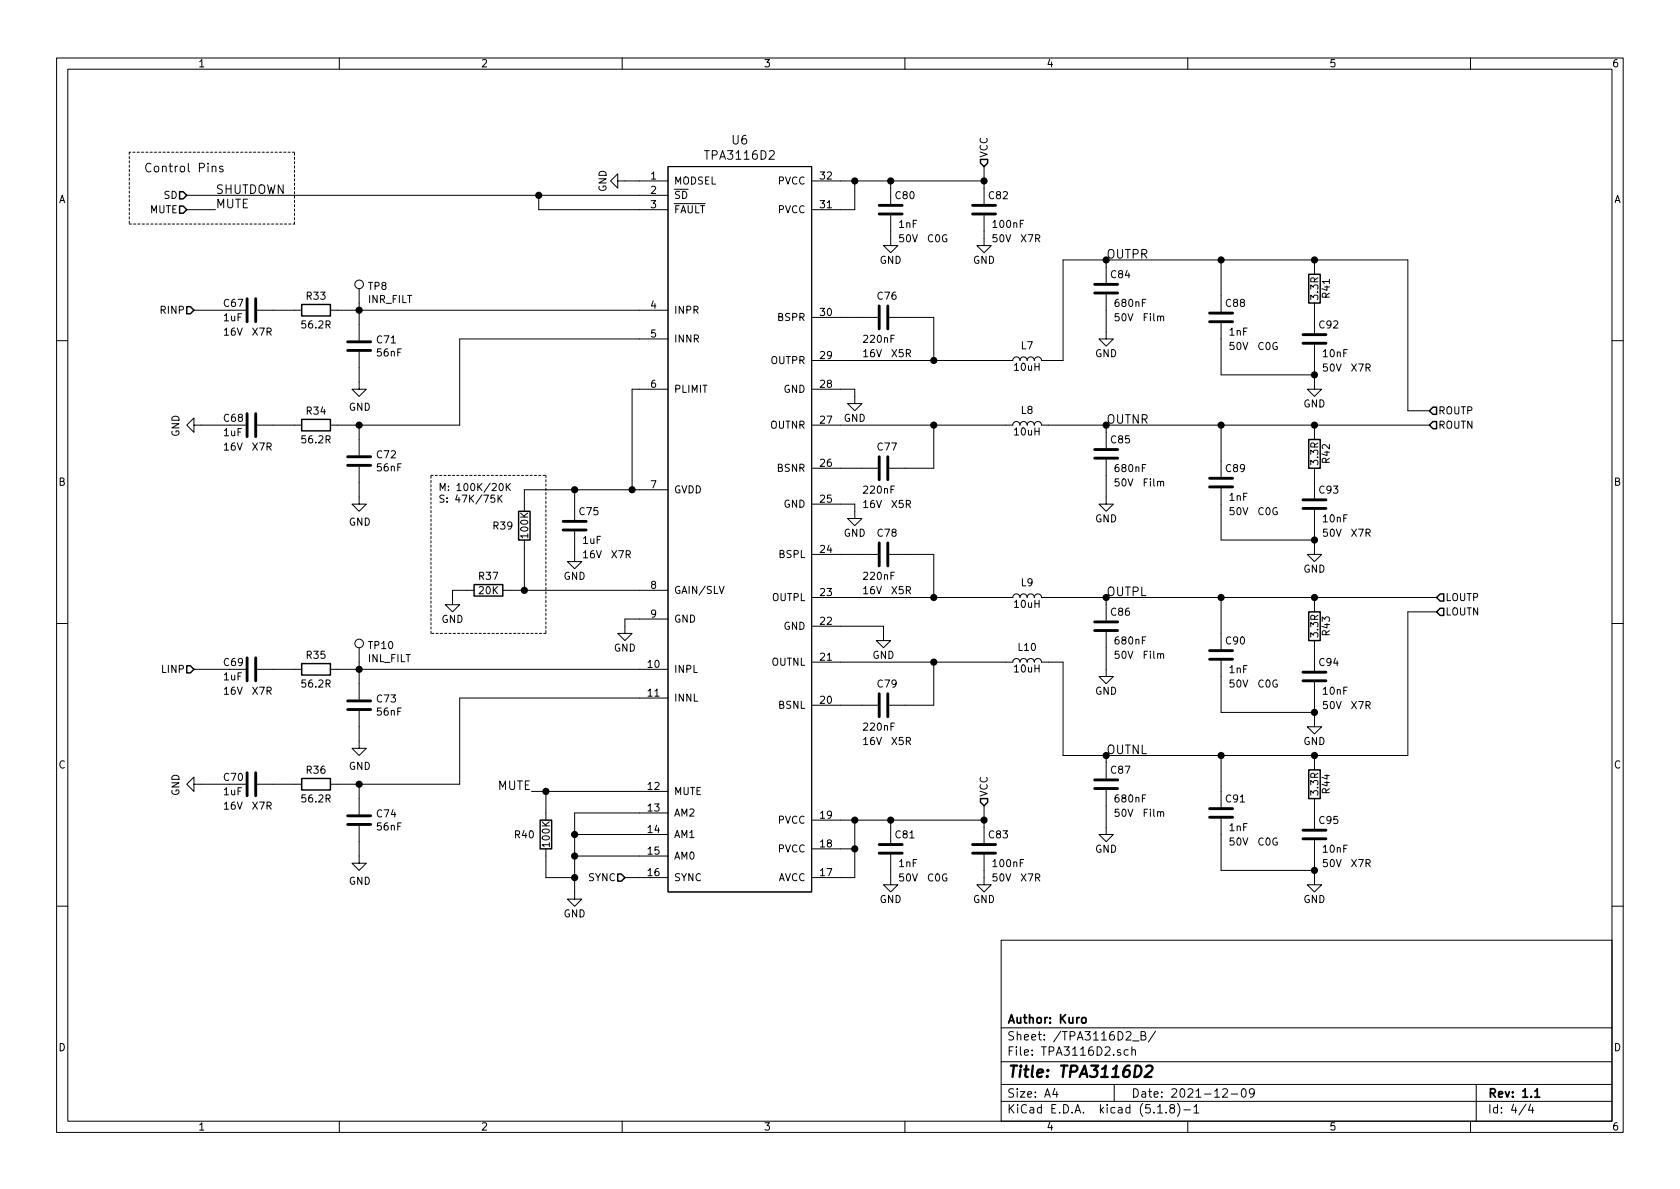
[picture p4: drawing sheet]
<svg xmlns="http://www.w3.org/2000/svg" width="297mm" height="210mm" viewBox="0 0 297 210" stroke-linecap="round" stroke-linejoin="round" font-family="sans-serif">
<g fill="none" stroke="#000" stroke-width=".18">
<path d="M10 10.3h277v189.9h-277zM12 12.2h273v186.1h-273zM60 10.3v1.9M110 10.3v1.9M160 10.3v1.9M210 10.3v1.9M260 10.3v1.9M33 34.5h85.1M33 37.1h5.1M37.5 29.5l.2-.1 .4 .1 .1 .9M39.4 29.5a.37 .37 0 0 0-.6 .1l.1 .2 .6 .3-.3 .3-.4-.1M95.2 34.5v2.6h22.9"/>
<path d="M109.2 32v-1.3l-1.3 1.3 1.3 1.3v-1.3h8.9M118.1 29.5h25.4v128.2h-25.4zM143.5 32h30.5M151.1 32v5.1h-7.6M157.5 38.1v5.3h1.2l-1.2 1.3-1.3-1.3h1.3M157.5 32v4.1M174 38.1v5.3h1.3l-1.3 1.3-1.3-1.3h1.3M174 29.5v6.6M34.3 54.9h6.3M45.5 54.9h7.8M58.4 54.9h59.7M63.5 51v9.2"/>
<path d="M118.1 59.9h-36.8v15.3h-22.9M143.5 56.1h11.7M157.2 56.1h7.9v7.6M195.6 52.1v7.8h1.2l-1.2 1.3-1.3-1.3h1.3M195.6 46v4M215.9 46v9.1M215.9 57.1v9.2h16.5M232.4 46v2.5M232.4 53.6v5.3M10 60.2h2M34.3 75.2v-1.3l-1.3 1.3 1.3 1.2v-1.2h6.3M45.5 75.2h7.8"/>
<path d="M63.5 62.2v6.6h1.3l-1.3 1.3-1.3-1.3h1.3M63.5 75.2v5.3M118.1 68.8h-6.3v17.8M143.5 75.2h35.6a.63 .63 0 0 1 .6-.7 .63 .63 0 0 1 .6 .7 .63 .63 0 0 1 .7-.7 .63 .63 0 0 1 .6 .7 .63 .63 0 0 1 .6-.7 .63 .63 0 0 1 .7 .7 .63 .63 0 0 1 .6-.7 .63 .63 0 0 1 .6 .7h68.6M143.5 63.7h35.6a.63 .63 0 0 1 .6-.6 .63 .63 0 0 1 .6 .6 .63 .63 0 0 1 .7-.6 .63 .63 0 0 1 .6 .6 .63 .63 0 0 1 .6-.6 .63 .63 0 0 1 .7 .6 .63 .63 0 0 1 .6-.6 .63 .63 0 0 1 .6 .6h3.9v-17.7h60.9v26.6h3.8M143.5 68.8h7.6v2.6h1.3l-1.3 1.2-1.2-1.2h1.2M165.1 75.2v7.6h-7.9M195.6 75.2v4M215.9 75.2v9.1M232.4 61v7.8h1.3l-1.3 1.3-1.3-1.3h1.3M232.4 75.2v2.5M285 60.2h2"/>
<path d="M63.5 82.5v6.6h1.3l-1.3 1.3-1.3-1.3h1.3M87.5 87.5h-.7v.7l.2-.2 .4 .1 .1 .6-.2 .1-.5-.1M88.1 87.5v1.3M88.2 88.1l.6 .7M88.4 85.6l.1-.1a.67 .67 0 0 1 .5 .6 .67 .67 0 0 1-.5 .7l-.2-.3-.1-.2zM88.8 87.5l-.7 .8M89.5 85.5v1.3M89.7 86l.5 .8M90.2 85.5l-.7 .7M92.7 95.5v8.9M101.6 94v5.3h1.3l-1.3 1.3-1.3-1.3h1.3M101.6 86.6v5.3"/>
<path d="M118.1 86.6h-25.4v3.8M143.5 89.1h7.6v2.6h1.3l-1.3 1.3-1.2-1.3h1.2M143.5 82.8h11.7M143.5 98h11.7M157.2 98h7.9v7.7M195.6 81.3v7.8h1.2l-1.2 1.3-1.3-1.3h1.3M215.9 86.4v9.1h16.5M232.4 90.2v7.8h1.3l-1.3 1.3-1.3-1.3h1.3M232.4 82.8v5.3M10 110.3h2M34.3 118.4h6.3M45.5 118.4h7.8"/>
<path d="M58.4 118.4h59.7M63.5 114.5v9.2M83.8 104.4h-3.8v2.5h1.3l-1.3 1.3-1.3-1.3h1.3M88.9 104.4h29.2M118.1 109.5h-7.6v2.5h1.3l-1.3 1.3-1.3-1.3h1.3M127.2 103.7l.4 1.2 .4-1.2M143.5 105.7h35.6a.63 .63 0 0 1 .6-.7 .63 .63 0 0 1 .6 .7 .63 .63 0 0 1 .7-.7 .63 .63 0 0 1 .6 .7 .63 .63 0 0 1 .6-.7 .63 .63 0 0 1 .7 .7 .63 .63 0 0 1 .6-.7 .63 .63 0 0 1 .6 .7h69.9M143.5 110.7h12.7v2.6h1.3l-1.3 1.2-1.3-1.2h1.3M165.1 117.1v7.6h-7.9M195.6 111.8v7.8h1.2l-1.2 1.3-1.3-1.3h1.3M195.6 105.7v4M215.9 105.7v9.1"/>
<path d="M215.9 116.8v9.2h16.5M232.4 105.7v2.5M232.4 113.3v5.3M254 108.2h-5.1v25.4h-60.9v-16.5h-3.9a.63 .63 0 0 0-.6-.6 .63 .63 0 0 0-.6 .6 .63 .63 0 0 0-.7-.6 .63 .63 0 0 0-.6 .6 .63 .63 0 0 0-.6-.6 .63 .63 0 0 0-.7 .6 .63 .63 0 0 0-.6-.6 .63 .63 0 0 0-.6 .6h-35.6M285 110.3h2M34.3 138.7v-1.3l-1.3 1.3 1.3 1.2v-1.2h6.3M45.5 138.7h7.8M63.5 125.7v6.6h1.3l-1.3 1.3-1.3-1.3h1.3M63.5 138.7v5.3M94 139.9h24.1M96.5 139.9v5.1M118.1 123.4h-36.8v15.3h-22.9"/>
<path d="M143.5 124.7h11.7M195.6 139.7v7.9h1.2l-1.2 1.2-1.3-1.2h1.3M195.6 133.6v4.1M215.9 133.6v9.1M232.4 120.6v7.9h1.3l-1.3 1.3-1.3-1.3h1.3M232.4 133.6v2.5M63.5 146v6.6h1.3l-1.3 1.3-1.3-1.3h1.3M96.5 150.1v5.1h5.1M101.6 147.6h16.5M101.6 151.4h16.5M110.5 155.2h7.6M118.1 143.8h-16.5v15.2h1.3l-1.3 1.3-1.3-1.3h1.3"/>
<path d="M143.5 150.1h7.6M143.5 145h30.5M151.1 145v10.2h-7.6M157.5 151.1v5.4h1.2l-1.2 1.2-1.3-1.2h1.3M157.5 145v4.1M174 151.1v5.4h1.3l-1.3 1.2-1.3-1.2h1.3M174 142.5v6.6M215.9 144.8v9.1h16.5M232.4 148.6v7.9h1.3l-1.3 1.2-1.3-1.2h1.3M232.4 141.2v5.4M10 160.2h2M177 166.3h108v32h-108z"/>
<path d="M285 160.2h2M60 198.3v1.9M110 198.3v1.9M160 198.3v1.9M177 194.8h108M177 191.8h108M177 187.8h108M177 181.8h108M186.5 192.5l-.4 1h1M186.8 193v1M197 191.8v3M199.5 185.7l-.4-.1-.3 .3v.6l.3 .1 .4-.1"/>
<path d="M200.1 185.7l.2-.1 .4 .1 .1 .9M200.1 185.1v1.5M200.3 184.1h1.1M201.8 183.1h.6l.1-.3-.1-.3-.6-.1v1.5h.5l.3-.3a.41 .41 0 0 0-.3-.5M204.3 182.3l-1.3 2M204.7 196.8h.8M206.2 196.7v.1M207.1 196l-.3-.3 .2-.3a.48 .48 0 0 1 .6 .1l-.1 .4a.52 .52 0 0 0-.6 .2 .52 .52 0 0 0 .1 .6l.4 .1 .2-.1 .1-.4-.3-.3M208.2 195.1a1.71 1.71 0 0 1 0 2.3M209.3 196.3h1.2M210 198.3v1.9M211.1 195.8l.4-.5v1.5"/>
<path d="M211.1 196.8h.9M216.2 192.7l.2-.2h.4l.2 .5-.9 1h.9M217.7 193.5h1.1M219.6 192.7l.4-.2a.94 .94 0 0 1 0 1.5 .82 .82 0 0 1-.4-1.3zM221.8 193.2l-.3 .3h-.3l-.3-.3v-.4l.2-.2 .4-.1 .2 .2a1.13 1.13 0 0 1-.2 1.2l-.4 .1M260 198.3v1.9M261 191.8v6.5M269.8 195.2l-1.2 2M270.6 195.2l-.3 1.1h.9M271 195.8v1"/>
<circle cx="63.5" cy="50.3" r=".76"/>
<circle cx="63.5" cy="113.8" r=".76"/>
</g>
<path d="M191.3 180.1l.2-.2 .5 .2v.7l-.3 .1-.4-.1zM271.4 193l.4-.5v1.5M271.4 194h.8" fill="none" stroke="#000" stroke-width=".3"/>
<path d="M202.7 188.6l.3-.2h.5l.2 .2 .1 .4-.2 .3-1.3 1.1h1.3" fill="none" stroke="#000" stroke-width=".41"/>
<g fill="none" stroke="#000" stroke-width=".51">
<path d="M155.4 37.8h4.1M155.4 36.3h4.1M172 37.8h4M172 36.3h4M43.7 52.8v4.1M45.2 52.8v4.1M155.4 54.1v4.1M157 54.1v4.1M193.5 51.8h4.1M193.5 50.3h4.1M213.9 56.9h4M213.9 55.4h4"/>
<path d="M230.4 59.2h4M43.7 73.1v4.1M45.2 73.1v4.1M61.5 62h4M61.5 60.4h4M193.5 79.5h4.1M230.4 60.7h4M61.5 82.3h4M61.5 80.8h4M99.6 93.7h4M99.6 92.2h4M155.4 80.8v4"/>
<path d="M155.4 96v4.1M157 80.8v4M157 96v4.1M193.5 81h4.1M213.9 86.1h4M213.9 84.6h4M230.4 89.9h4M230.4 88.4h4M43.7 116.3v4.1M45.2 116.3v4.1M193.5 111.5h4.1M193.5 110h4.1"/>
<path d="M213.9 116.6h4M213.9 115.1h4M230.4 118.9h4M43.7 136.6v4.1M45.2 136.6v4.1M61.5 125.5h4M61.5 123.9h4M155.4 122.7v4M157 122.7v4M193.5 139.4h4.1M193.5 137.9h4.1M230.4 120.4h4"/>
<path d="M61.5 145.8h4M61.5 144.3h4M155.4 150.9h4.1M155.4 149.3h4.1M172 150.9h4M172 149.3h4M213.9 144.5h4M213.9 143h4M230.4 148.3h4M230.4 146.8h4"/>
</g>
<g fill="none" stroke="#000" stroke-width=".25">
<path d="M31.7 33.9h.7l.6 .6-.6 .7h-.7zM31.7 36.4h.7l.6 .7-.6 .6h-.7zM173.4 28.2h1.2v.6l-.6 .7-.6-.7zM33 54.2h.7l.6 .7-.6 .6h-.7zM53.3 53.8h5.1v2.1h-5.1zM231.4 48.5h2v5.1h-2zM53.3 74.2h5.1v2h-5.1zM231.4 77.7h2v5.1h-2zM253.4 74.5h.6v1.3h-.6l-.7-.6zM253.4 72h.6v1.3h-.6l-.7-.7zM91.7 90.4h2v5.1h-2zM33 117.7h.7l.6 .7-.6 .6h-.7z"/>
<path d="M53.3 117.3h5.1v2.1h-5.1zM83.8 103.4h5.1v2h-5.1zM231.4 108.2h2v5.1h-2zM254.6 105h.7v1.3h-.7l-.6-.6zM254.6 107.6h.7v1.2h-.7l-.6-.6zM53.3 137.7h5.1v2h-5.1zM231.4 136.1h2v5.1h-2zM95.5 145h2v5.1h-2zM109.2 154.6h.7l.6 .6-.6 .6h-.7zM173.4 141.2h1.2v.7l-.6 .6-.6-.6z"/>
</g>
<path d="M22.9 26.9v12.7M22.9 39.6h29.2M52.1 26.9h-29.2M52.1 39.6v-12.7M76.2 84.1h20.3M96.5 84.1v27.9M76.2 112v-27.9M96.5 112h-20.3" fill="none" stroke="#000" stroke-width=".18" stroke-dasharray=".4 .4"/>
<g fill="#000" stroke="#000" stroke-width=".25">
<circle cx="95.3" cy="34.5" r=".51"/>
<circle cx="151.1" cy="32" r=".51"/>
<circle cx="157.5" cy="32" r=".51"/>
<circle cx="174" cy="32" r=".51"/>
<circle cx="63.5" cy="54.9" r=".51"/>
<circle cx="215.9" cy="46" r=".51"/>
<circle cx="232.4" cy="46" r=".51"/>
<circle cx="63.5" cy="75.2" r=".51"/>
<circle cx="165.1" cy="63.7" r=".51"/>
<circle cx="165.1" cy="75.2" r=".51"/>
<circle cx="215.9" cy="75.2" r=".51"/>
<circle cx="232.4" cy="66.3" r=".51"/>
<circle cx="232.4" cy="75.2" r=".51"/>
<circle cx="101.6" cy="86.6" r=".51"/>
<circle cx="111.8" cy="86.6" r=".51"/>
<circle cx="232.4" cy="95.5" r=".51"/>
<circle cx="63.5" cy="118.4" r=".51"/>
<circle cx="92.7" cy="104.4" r=".51"/>
<circle cx="165.1" cy="117.1" r=".51"/>
<circle cx="165.1" cy="105.7" r=".51"/>
<circle cx="215.9" cy="105.7" r=".51"/>
<circle cx="232.4" cy="105.7" r=".51"/>
<circle cx="63.5" cy="138.7" r=".51"/>
<circle cx="96.5" cy="139.9" r=".51"/>
<circle cx="215.9" cy="133.6" r=".51"/>
<circle cx="232.4" cy="126" r=".51"/>
<circle cx="232.4" cy="133.6" r=".51"/>
<circle cx="101.6" cy="147.6" r=".51"/>
<circle cx="101.6" cy="151.4" r=".51"/>
<circle cx="101.6" cy="155.2" r=".51"/>
<circle cx="151.1" cy="150.1" r=".51"/>
<circle cx="151.1" cy="145" r=".51"/>
<circle cx="157.5" cy="145" r=".51"/>
<circle cx="174" cy="145" r=".51"/>
<circle cx="232.4" cy="153.9" r=".51"/>
</g>
<text font-size="2.8" x="178" y="190.5">Title: TPA3116D2</text>
<g font-size="2.1">
<text x="125" y="28.2">TPA3116D2</text>
<text x="129.5" y="25.5">U6</text>
<text x="25.4" y="30.5">Control Pins</text>
<text x="38.1" y="34.3">SHUTDOWN</text>
<text x="38.1" y="36.8">MUTE</text>
<text x="195.6" y="45.7">OUTPR</text>
<text x="195.6" y="74.9">OUTNR</text>
<text x="195.6" y="105.4">OUTPL</text>
<text x="195.6" y="133.3">OUTNL</text>
<text x="88" y="139.7">MUTE</text>
<text x="178" y="184">Sheet: /TPA3116D2_B/</text>
<text x="178" y="181">Author: Kuro</text>
<text x="178" y="186.7">File: TPA3116D2.sch</text>
<text x="178" y="196.9">KiCad E.D.A. kicad (5.1.8)-1</text>
<text x="178" y="194.1">Size: A4</text>
<text x="200" y="194.1">Date: 2021-12-09</text>
<text x="263" y="194.1">Rev: 1.1</text>
<text x="263" y="196.9">Id: 4/4</text>
</g>
<g font-size="1.8">
<text x="35" y="11.9">1</text>
<text x="85" y="11.9">2</text>
<text x="135" y="11.9">3</text>
<text x="185" y="11.9">4</text>
<text x="235" y="11.9">5</text>
<text x="285" y="11.9">6</text>
<text x="174.6" y="27.9" transform="rotate(-90 174.6 27.9)">VCC</text>
<text x="10.4" y="35.9">A</text>
<text x="29" y="35.2">SD</text>
<text x="107.2" y="34" transform="rotate(-90 107.2 34)">GND</text>
<text x="115.1" y="31.7">1</text>
<text x="115.1" y="34.3">2</text>
<text x="119.1" y="32.6">MODSEL</text>
<text x="119.1" y="35.2">SD</text>
<text x="137.6" y="32.6">PVCC</text>
<text x="145.1" y="31.7">32</text>
<text x="158.4" y="35.2">C80</text>
<text x="174.9" y="35.2">C82</text>
<text x="285.4" y="35.9">A</text>
<text x="26.5" y="37.7">MUTE</text>
<text x="115.1" y="36.8">3</text>
<text x="119.1" y="37.7">FAULT</text>
<text x="137.6" y="37.7">PVCC</text>
<text x="145.1" y="36.8">31</text>
<text x="159" y="40.3">1nF</text>
<text x="175.7" y="40.3">100nF</text>
<text x="155.5" y="46.7">GND</text>
<text x="159" y="42.8">50V</text>
<text x="164" y="42.8">C0G</text>
<text x="172" y="46.7">GND</text>
<text x="175.5" y="42.8">50V</text>
<text x="180.5" y="42.8">X7R</text>
<text x="54.3" y="53">R33</text>
<text x="65.1" y="53.6">INR_FILT</text>
<text x="65.2" y="51.3">TP8</text>
<text x="155.2" y="53">C76</text>
<text x="196.5" y="49.2">C84</text>
<text x="233.1" y="52.9" transform="rotate(-90 233.1 52.9)">3.3R</text>
<text x="235.1" y="52.6" transform="rotate(-90 235.1 52.6)">R41</text>
<text x="28.5" y="55.5">RINP</text>
<text x="39.6" y="56.8">1uF</text>
<text x="39.6" y="59.4">16V</text>
<text x="39.6" y="54.3">C67</text>
<text x="44.7" y="59.4">X7R</text>
<text x="53.5" y="58.1">56.2R</text>
<text x="115.1" y="54.6">4</text>
<text x="115.1" y="59.7">5</text>
<text x="119.1" y="55.5">INPR</text>
<text x="137.6" y="56.8">BSPR</text>
<text x="145.1" y="55.9">30</text>
<text x="197.1" y="56.8">50V</text>
<text x="197.3" y="54.3">680nF</text>
<text x="202.2" y="56.8">Film</text>
<text x="216.8" y="54.3">C88</text>
<text x="217.4" y="59.4">1nF</text>
<text x="233.3" y="58.1">C92</text>
<text x="66.7" y="60.7">C71</text>
<text x="66.8" y="63">56nF</text>
<text x="119.1" y="60.6">INNR</text>
<text x="136.3" y="64.4">OUTPR</text>
<text x="145.1" y="63.5">29</text>
<text x="152.7" y="63.2">16V</text>
<text x="152.9" y="60.6">220nF</text>
<text x="157.7" y="63.2">X5R</text>
<text x="179.4" y="65.6">10uH</text>
<text x="180.6" y="61.8">L7</text>
<text x="193.6" y="63.2">GND</text>
<text x="217.4" y="61.9">50V</text>
<text x="222.4" y="61.9">C0G</text>
<text x="233.9" y="65.7">50V</text>
<text x="234" y="63.2">10nF</text>
<text x="239" y="65.7">X7R</text>
<text x="115.1" y="68.6">6</text>
<text x="119.1" y="69.5">PLIMIT</text>
<text x="138.6" y="69.5">GND</text>
<text x="145.1" y="68.6">28</text>
<text x="31.7" y="77.3" transform="rotate(-90 31.7 77.3)">GND</text>
<text x="39.6" y="77.1">1uF</text>
<text x="39.6" y="74.6">C68</text>
<text x="54.3" y="73.3">R34</text>
<text x="61.7" y="72.6">GND</text>
<text x="136.2" y="75.8">OUTNR</text>
<text x="145.1" y="74.9">27</text>
<text x="149.2" y="74.6">GND</text>
<text x="179.4" y="77">10uH</text>
<text x="180.6" y="73.2">L8</text>
<text x="230.5" y="72.1">GND</text>
<text x="254.3" y="75.8">ROUTN</text>
<text x="254.3" y="73.3">ROUTP</text>
<text x="39.6" y="79.7">16V</text>
<text x="44.7" y="79.7">X7R</text>
<text x="53.5" y="78.4">56.2R</text>
<text x="66.7" y="81">C72</text>
<text x="66.8" y="83.4">56nF</text>
<text x="137.5" y="83.4">BSNR</text>
<text x="145.1" y="82.5">26</text>
<text x="155.2" y="79.7">C77</text>
<text x="196.5" y="78.4">C85</text>
<text x="197.3" y="83.5">680nF</text>
<text x="216.8" y="83.5">C89</text>
<text x="233.1" y="82.1" transform="rotate(-90 233.1 82.1)">3.3R</text>
<text x="235.1" y="81.9" transform="rotate(-90 235.1 81.9)">R42</text>
<text x="10.4" y="85.9">B</text>
<text x="77.5" y="86.8">M: 100K/20K</text>
<text x="77.5" y="88.9">S: 47K/75K</text>
<text x="115.1" y="86.4">7</text>
<text x="119.1" y="87.2">GVDD</text>
<text x="138.6" y="89.8">GND</text>
<text x="145.1" y="88.9">25</text>
<text x="152.7" y="89.8">16V</text>
<text x="152.9" y="87.3">220nF</text>
<text x="157.7" y="89.8">X5R</text>
<text x="197.1" y="86">50V</text>
<text x="202.2" y="86">Film</text>
<text x="217.4" y="88.6">1nF</text>
<text x="233.3" y="87.3">C93</text>
<text x="285.4" y="85.9">B</text>
<text x="61.7" y="93">GND</text>
<text x="87.3" y="93.6">R39</text>
<text x="93.4" y="95" transform="rotate(-90 93.4 95)">100K</text>
<text x="102.5" y="91.1">C75</text>
<text x="149.2" y="94.9">GND</text>
<text x="155.2" y="94.9">C78</text>
<text x="193.6" y="92.4">GND</text>
<text x="217.4" y="91.1">50V</text>
<text x="222.4" y="91.1">C0G</text>
<text x="233.9" y="94.9">50V</text>
<text x="234" y="92.4">10nF</text>
<text x="239" y="94.9">X7R</text>
<text x="103.1" y="96.2">1uF</text>
<text x="103.1" y="98.7">16V</text>
<text x="108.2" y="98.7">X7R</text>
<text x="137.8" y="98.7">BSPL</text>
<text x="145.1" y="97.8">24</text>
<text x="230.5" y="101.3">GND</text>
<text x="84.7" y="102.5">R37</text>
<text x="84.7" y="105.1">20K</text>
<text x="99.6" y="102.5">GND</text>
<text x="115.1" y="104.1">8</text>
<text x="119.1" y="105">GAIN/SLV</text>
<text x="136.5" y="106.3">OUTPL</text>
<text x="145.1" y="105.4">23</text>
<text x="152.7" y="105.1">16V</text>
<text x="152.9" y="102.5">220nF</text>
<text x="157.7" y="105.1">X5R</text>
<text x="179.4" y="107.5">10uH</text>
<text x="180.6" y="103.7">L9</text>
<text x="255.5" y="106.3">LOUTP</text>
<text x="78.1" y="110.2">GND</text>
<text x="115.1" y="109.2">9</text>
<text x="119.1" y="110.1">GND</text>
<text x="138.6" y="111.4">GND</text>
<text x="145.1" y="110.5">22</text>
<text x="196.5" y="108.9">C86</text>
<text x="197.3" y="114">680nF</text>
<text x="216.8" y="114">C90</text>
<text x="233.1" y="112.6" transform="rotate(-90 233.1 112.6)">3.3R</text>
<text x="235.1" y="112.3" transform="rotate(-90 235.1 112.3)">R43</text>
<text x="255.5" y="108.8">LOUTN</text>
<text x="28.7" y="119">LINP</text>
<text x="39.6" y="117.8">C69</text>
<text x="54.3" y="116.5">R35</text>
<text x="65.1" y="117.1">INL_FILT</text>
<text x="65.3" y="114.8">TP10</text>
<text x="108.5" y="115.2">GND</text>
<text x="114.6" y="118.1">10</text>
<text x="119.1" y="119">INPL</text>
<text x="136.4" y="117.7">OUTNL</text>
<text x="145.1" y="116.8">21</text>
<text x="154.3" y="116.5">GND</text>
<text x="179.4" y="118.9">10uH</text>
<text x="180.1" y="115.1">L10</text>
<text x="197.1" y="116.5">50V</text>
<text x="202.2" y="116.5">Film</text>
<text x="217.4" y="119">1nF</text>
<text x="233.3" y="117.8">C94</text>
<text x="39.6" y="120.3">1uF</text>
<text x="39.6" y="122.9">16V</text>
<text x="44.7" y="122.9">X7R</text>
<text x="53.5" y="121.6">56.2R</text>
<text x="66.7" y="124.2">C73</text>
<text x="114.6" y="123.2">11</text>
<text x="119.1" y="124.1">INNL</text>
<text x="137.7" y="125.3">BSNL</text>
<text x="145.1" y="124.5">20</text>
<text x="155.2" y="121.6">C79</text>
<text x="193.6" y="122.9">GND</text>
<text x="217.4" y="121.6">50V</text>
<text x="222.4" y="121.6">C0G</text>
<text x="233.9" y="125.4">50V</text>
<text x="234" y="122.9">10nF</text>
<text x="239" y="125.4">X7R</text>
<text x="66.8" y="126.5">56nF</text>
<text x="152.7" y="131.7">16V</text>
<text x="152.9" y="129.2">220nF</text>
<text x="157.7" y="131.7">X5R</text>
<text x="230.5" y="131.7">GND</text>
<text x="10.4" y="135.9">C</text>
<text x="54.3" y="136.8">R36</text>
<text x="61.7" y="136.1">GND</text>
<text x="196.5" y="136.8">C87</text>
<text x="285.4" y="135.9">C</text>
<text x="31.7" y="140.8" transform="rotate(-90 31.7 140.8)">GND</text>
<text x="39.6" y="140.6">1uF</text>
<text x="39.6" y="143.2">16V</text>
<text x="39.6" y="138.1">C70</text>
<text x="44.7" y="143.2">X7R</text>
<text x="53.5" y="141.9">56.2R</text>
<text x="114.6" y="139.7">12</text>
<text x="114.6" y="143.5">13</text>
<text x="119.1" y="140.6">MUTE</text>
<text x="174.6" y="141" transform="rotate(-90 174.6 141)">VCC</text>
<text x="197.3" y="141.9">680nF</text>
<text x="216.8" y="141.9">C91</text>
<text x="233.1" y="140.5" transform="rotate(-90 233.1 140.5)">3.3R</text>
<text x="235.1" y="140.3" transform="rotate(-90 235.1 140.3)">R44</text>
<text x="66.7" y="144.5">C74</text>
<text x="66.8" y="146.9">56nF</text>
<text x="91.1" y="148.3">R40</text>
<text x="97.2" y="149.7" transform="rotate(-90 97.2 149.7)">100K</text>
<text x="114.6" y="147.3">14</text>
<text x="119.1" y="144.4">AM2</text>
<text x="119.1" y="148.2">AM1</text>
<text x="137.6" y="145.7">PVCC</text>
<text x="145.1" y="149.9">18</text>
<text x="145.1" y="144.8">19</text>
<text x="158.4" y="148.3">C81</text>
<text x="174.9" y="148.3">C83</text>
<text x="197.1" y="144.4">50V</text>
<text x="202.2" y="144.4">Film</text>
<text x="217.4" y="147">1nF</text>
<text x="217.4" y="149.5">50V</text>
<text x="222.4" y="149.5">C0G</text>
<text x="233.3" y="145.7">C95</text>
<text x="104.1" y="155.8">SYNC</text>
<text x="114.6" y="151.1">15</text>
<text x="114.6" y="154.9">16</text>
<text x="119.1" y="152">AM0</text>
<text x="119.1" y="155.8">SYNC</text>
<text x="137.5" y="155.8">AVCC</text>
<text x="137.6" y="150.7">PVCC</text>
<text x="145.1" y="154.9">17</text>
<text x="159" y="153.3">1nF</text>
<text x="159" y="155.9">50V</text>
<text x="164" y="155.9">C0G</text>
<text x="175.5" y="155.9">50V</text>
<text x="175.7" y="153.3">100nF</text>
<text x="180.5" y="155.9">X7R</text>
<text x="193.6" y="150.8">GND</text>
<text x="233.9" y="153.3">50V</text>
<text x="234" y="150.8">10nF</text>
<text x="239" y="153.3">X7R</text>
<text x="61.7" y="156.5">GND</text>
<text x="155.5" y="159.7">GND</text>
<text x="172" y="159.7">GND</text>
<text x="230.5" y="159.7">GND</text>
<text x="99.6" y="162.2">GND</text>
<text x="10.4" y="185.9">D</text>
<text x="285.4" y="185.9">D</text>
<text x="35" y="199.9">1</text>
<text x="85" y="199.9">2</text>
<text x="135" y="199.9">3</text>
<text x="185" y="199.9">4</text>
<text x="235" y="199.9">5</text>
<text x="285" y="199.9">6</text>
</g>
</svg>
